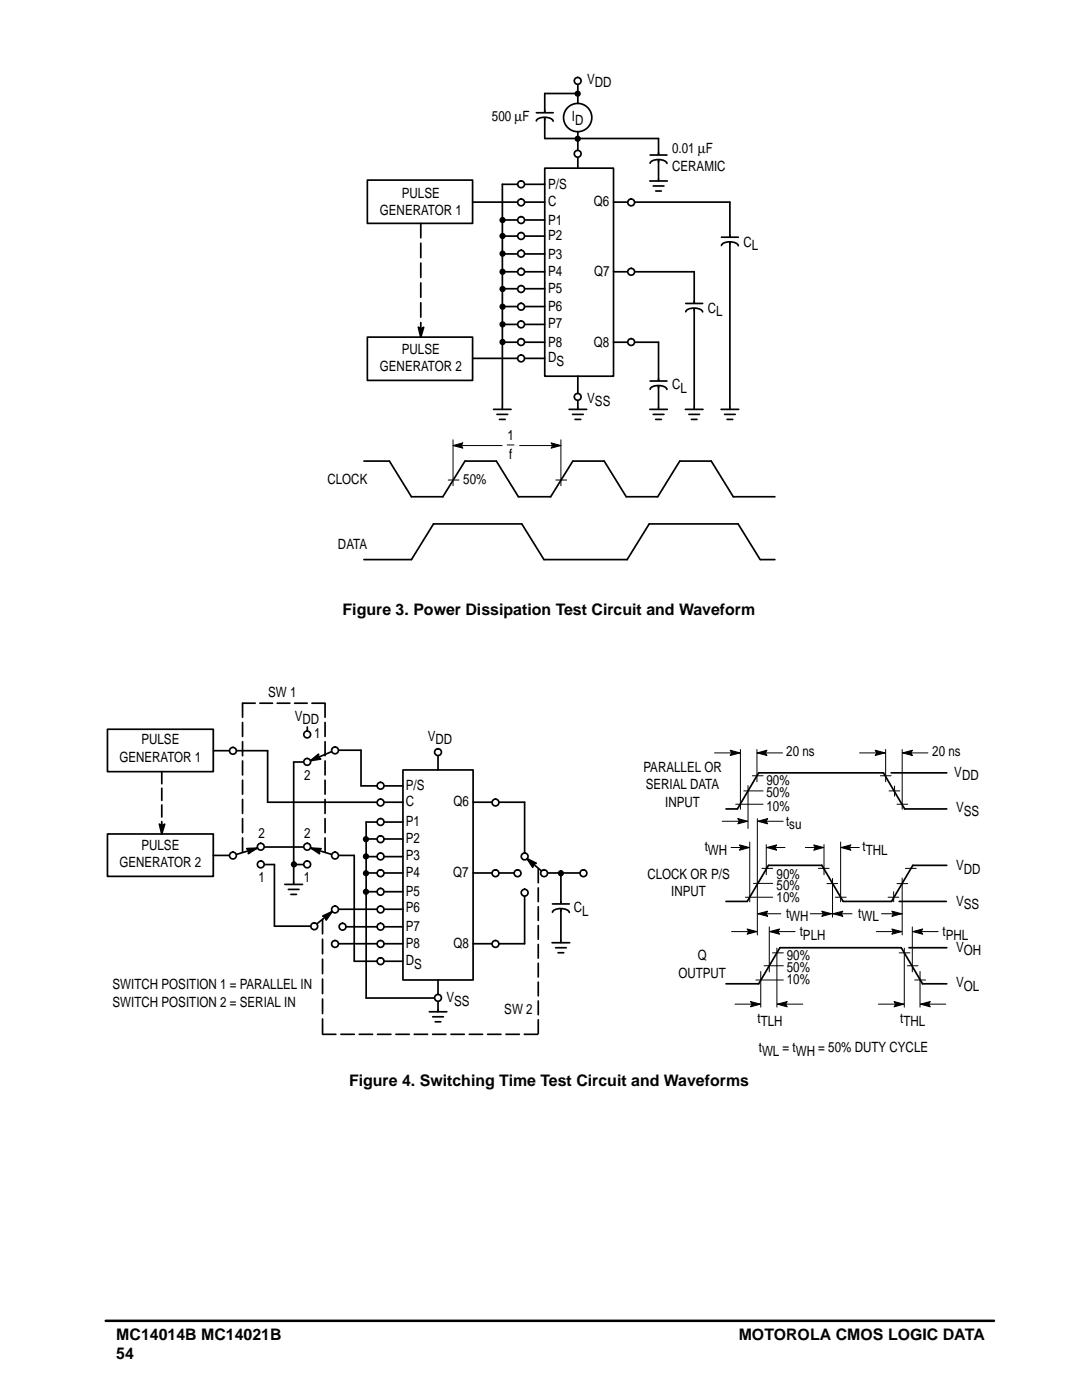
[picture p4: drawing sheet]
<svg xmlns="http://www.w3.org/2000/svg" width="216mm" height="279mm" viewBox="0 0 216 279" stroke-linecap="round" stroke-linejoin="round" font-family="sans-serif">
<path d="M21.1 263.6h177.2" fill="none" stroke="#000" stroke-width=".5"/>
<g fill="none" stroke="#000" stroke-width=".34">
<path d="M115.3 16.1v17.5M115.3 18.7h-6.6v8.9h22.7v8.2M73.3 35.9h21v8.7h-21zM108.7 33.6h13.7v41.5h-13.7zM108.7 36.8h-8.5v44.5M94.3 40.3h14.4M100.2 43.9h8.5M100.2 47.1h8.5M100.2 50.7h8.5M100.2 54.2h8.5M100.2 57.6h8.5M122.4 40.3h23.2v41"/>
<path d="M122.4 54.2h16.1v27.1M73.3 67.3h21v8.6h-21zM94.3 71.5h14.4M100.2 61.2h8.5M100.2 64.7h8.5M100.2 68.3h8.5M115.3 75.1v6.2M122.4 68.3h9v13M72.6 92h5.1M82.1 99.1h6.3M92.8 92h6.2M103.4 99.1h6.5"/>
<path d="M114.3 92h6.3M125 99.1h6.2M135.6 92h6.3M146.3 99.1h8.3M72.6 111.7h9.5M129.5 104.6h17.8M151.7 111.7h2.9"/>
</g>
<path d="M84 44.6v22.7" fill="none" stroke="#000" stroke-width=".34" stroke-dasharray="2.9 1.1"/>
<path d="M90.4 87.8v9.1M111.9 87.8v9.1" fill="none" stroke="#000" stroke-width=".2"/>
<circle cx="115.3" cy="23.5" r="2.82" fill="#fff"/>
<circle cx="115.3" cy="23.5" r="2.82" fill="none" stroke="#000" stroke-width=".34"/>
<circle cx="115.3" cy="16.1" r=".68" fill="#fff"/>
<g fill="none" stroke="#000" stroke-width=".34">
<path d="M108.7 22.1v1.8M129.7 36.1h3.5M130.3 37.1h2.2M130.8 38.1h1.2M131.4 35.8v.3M83.5 65.3l.5 .3 .5-.3-.5 2z"/>
<circle cx="115.3" cy="16.1" r=".68"/>
</g>
<g fill="#000" stroke="#000" stroke-width=".26">
<circle cx="115.3" cy="18.7" r=".49"/>
<circle cx="115.3" cy="27.7" r=".49"/>
</g>
<path d="M89.4 95.8h2.2M90.4 88.9h21.5M110 88.4l1.9 .5-1.9 .5 .3-.5z" fill="none" stroke="#000" stroke-width=".2"/>
<g fill="#000">
<path d="M83.5 65.3l.5 .3 .5-.3-.5 2z" fill-rule="evenodd"/>
<path d="M110 88.4l1.9 .5-1.9 .5 .3-.5z" fill-rule="evenodd"/>
</g>
<path d="M107.1 22.5h3.3v.9h-3.3z" fill-rule="evenodd" fill="#fff"/>
<path d="M107 24.1a2.08 2.08 0 0 1 2.7-.5l.6 .3 .1 .3M107 22.5h3.4" fill="none" stroke="#000" stroke-width=".34"/>
<circle cx="115.3" cy="30.7" r=".68" fill="#fff"/>
<g fill="none" stroke="#000" stroke-width=".34">
<path d="M131.4 30.5v1.8"/>
<circle cx="115.3" cy="30.7" r=".68"/>
</g>
<path d="M129.8 30.9h3.3v.9h-3.3z" fill-rule="evenodd" fill="#fff"/>
<path d="M129.7 32.6a2.08 2.08 0 0 1 2.7-.6l.6 .4 .1 .2M129.7 30.9h3.4" fill="none" stroke="#000" stroke-width=".34"/>
<circle cx="125.9" cy="40.4" r=".68" fill="#fff"/>
<circle cx="125.9" cy="40.4" r=".68" fill="none" stroke="#000" stroke-width=".34"/>
<circle cx="125.9" cy="54.2" r=".68" fill="#fff"/>
<circle cx="125.9" cy="54.2" r=".68" fill="none" stroke="#000" stroke-width=".34"/>
<circle cx="125.9" cy="68.3" r=".68" fill="#fff"/>
<g fill="none" stroke="#000" stroke-width=".34">
<path d="M131.4 75.6v1.8"/>
<circle cx="125.9" cy="68.3" r=".68"/>
</g>
<path d="M129.8 76h3.3v.9h-3.3z" fill-rule="evenodd" fill="#fff"/>
<path d="M129.7 77.7a2.08 2.08 0 0 1 2.7-.6l.6 .4 .1 .2M129.7 76h3.4M138.5 60.2v1.7" fill="none" stroke="#000" stroke-width=".34"/>
<path d="M136.9 60.6h3.3v.9h-3.3z" fill-rule="evenodd" fill="#fff"/>
<path d="M145.6 46.9v1.8M136.8 62.2a2.07 2.07 0 0 1 2.7-.6l.6 .4 .1 .2M136.8 60.6h3.4" fill="none" stroke="#000" stroke-width=".34"/>
<path d="M144 47.3h3.4v1h-3.4z" fill-rule="evenodd" fill="#fff"/>
<g fill="none" stroke="#000" stroke-width=".34">
<path d="M144 49a2.08 2.08 0 0 1 2.6-.6l.6 .4 .1 .2M144 47.3h3.3M98.5 81.7h3.5M99.2 82.7h2.1M99.7 83.7h1.1M100.2 81.3v.4M113.6 81.7h3.5M114.2 82.7h2.2M114.7 83.7h1.2M115.3 81.3v.4M129.7 81.7h3.5M130.3 82.7h2.2"/>
<path d="M130.8 83.7h1.2M131.4 81.3v.4M136.8 81.7h3.5M137.5 82.7h2.1M138 83.7h1.1M138.5 81.3v.4M143.9 81.7h3.5M144.6 82.7h2.1M145.1 83.7h1.1M145.6 81.3v.4"/>
</g>
<circle cx="104" cy="36.8" r=".68" fill="#fff"/>
<circle cx="104" cy="36.8" r=".68" fill="none" stroke="#000" stroke-width=".34"/>
<circle cx="104" cy="40.4" r=".68" fill="#fff"/>
<circle cx="104" cy="40.4" r=".68" fill="none" stroke="#000" stroke-width=".34"/>
<circle cx="104" cy="43.9" r=".68" fill="#fff"/>
<circle cx="104" cy="43.9" r=".68" fill="none" stroke="#000" stroke-width=".34"/>
<circle cx="104" cy="47.1" r=".68" fill="#fff"/>
<circle cx="104" cy="47.1" r=".68" fill="none" stroke="#000" stroke-width=".34"/>
<circle cx="104" cy="50.6" r=".68" fill="#fff"/>
<circle cx="104" cy="50.6" r=".68" fill="none" stroke="#000" stroke-width=".34"/>
<circle cx="104" cy="54.2" r=".68" fill="#fff"/>
<circle cx="104" cy="54.2" r=".68" fill="none" stroke="#000" stroke-width=".34"/>
<circle cx="104" cy="57.7" r=".68" fill="#fff"/>
<circle cx="104" cy="57.7" r=".68" fill="none" stroke="#000" stroke-width=".34"/>
<circle cx="104" cy="61.2" r=".68" fill="#fff"/>
<circle cx="104" cy="61.2" r=".68" fill="none" stroke="#000" stroke-width=".34"/>
<circle cx="104" cy="64.7" r=".68" fill="#fff"/>
<circle cx="104" cy="64.7" r=".68" fill="none" stroke="#000" stroke-width=".34"/>
<circle cx="104" cy="68.3" r=".68" fill="#fff"/>
<circle cx="104" cy="68.3" r=".68" fill="none" stroke="#000" stroke-width=".34"/>
<circle cx="104" cy="71.5" r=".68" fill="#fff"/>
<g fill="none" stroke="#000" stroke-width=".34">
<path d="M77.7 92l4.4 7.1M92.8 92l-4.4 7.1M99 92l4.4 7.1M114.3 92l-4.4 7.1M120.6 92l4.4 7.1M135.6 92l-4.4 7.1M141.9 92l4.4 7.1M129.5 104.6l-4.4 7.1h-16.6l-4.4-7.1h-17.6l-4.4 7.1M147.3 104.6l4.4 7.1"/>
<circle cx="104" cy="71.5" r=".68"/>
</g>
<g fill="#000" stroke="#000" stroke-width=".26">
<circle cx="100.3" cy="47.1" r=".49"/>
<circle cx="100.3" cy="50.6" r=".49"/>
<circle cx="100.3" cy="43.9" r=".49"/>
<circle cx="100.3" cy="57.7" r=".49"/>
<circle cx="100.3" cy="54.2" r=".49"/>
<circle cx="100.3" cy="68.3" r=".49"/>
<circle cx="100.3" cy="61.2" r=".49"/>
<circle cx="100.3" cy="64.7" r=".49"/>
</g>
<path d="M90.4 88.9l2-.5-.3 .5 .3 .5zM110.9 95.8h2.2" fill="none" stroke="#000" stroke-width=".2"/>
<path d="M90.4 88.9l2-.5-.3 .5 .3 .5z" fill-rule="evenodd" fill="#000"/>
<path d="M100.2 85.1h3.4v7.1h-3.4z" fill-rule="evenodd" fill="#fff"/>
<path d="M101.2 88.8h1.4" fill="none" stroke="#000" stroke-width=".2"/>
<circle cx="115.3" cy="79.2" r=".68" fill="#fff"/>
<g fill="none" stroke="#000" stroke-width=".34">
<path d="M21.4 145.5h21.2v8.5h-21.2zM42.6 149.8h10.8v10.3h27M61.1 152.1h-2.5v24M67.1 149.7h4.9v7.1h8.4M80.4 153.7h14v41.9h-14zM87.4 150.2v3.5M21.4 166.4h21.2v8.5h-21.2zM42.6 170.7h4.5M52.1 169h9.2M52.1 172.5h2.7v12.3h7.9M58.6 172.5h2.7M66.8 170.7h3.9v21"/>
<path d="M73.1 167.4h7.3M73.1 171h7.3M73.1 174.2h7.3M73.1 178h7.3M80.4 164.1h-7.3v35.1h14.3M94.4 160.1h10.3v10.9M94.4 174.2h8.8M104.7 178.2v10.1h-10.3M108.5 174.2h7.9M111.9 174.2v13.6M67.1 188.3h13.3M67.2 181.5h13.2"/>
<path d="M68.3 185h12.1M70.7 191.8h9.7M87.4 195.6v6"/>
<circle cx="115.3" cy="79.2" r=".68"/>
</g>
<path d="M32.3 154v12.4" fill="none" stroke="#000" stroke-width=".34" stroke-dasharray="2.4 .9"/>
<path d="M48.4 140.3v30M64.9 140.3v30" fill="none" stroke="#000" stroke-width=".34" stroke-dasharray="2.8 1"/>
<path d="M48.4 140.3h16.5" fill="none" stroke="#000" stroke-width=".34" stroke-dasharray="2.5 .9"/>
<path d="M107.4 173.4v33M64.4 206.4h43" fill="none" stroke="#000" stroke-width=".34" stroke-dasharray="2.7 1"/>
<path d="M64.4 183.5v22.9" fill="none" stroke="#000" stroke-width=".34" stroke-dasharray="2.9 1.1"/>
<circle cx="58.6" cy="172.5" r=".49" fill="#000" stroke="#000" stroke-width=".26"/>
<circle cx="46.5" cy="149.8" r=".68" fill="#fff"/>
<g fill="none" stroke="#000" stroke-width=".34">
<path d="M31.8 164.5l.5 .3 .6-.3-.6 1.9zM111.9 180v1.8"/>
<circle cx="46.5" cy="149.8" r=".68"/>
</g>
<path d="M31.8 164.5l.5 .3 .6-.3-.6 1.9z" fill-rule="evenodd" fill="#000"/>
<path d="M110.3 180.4h3.3v.9h-3.3z" fill-rule="evenodd" fill="#fff"/>
<path d="M52.1 169l-5.6 1.7M56.8 176.5h3.6M57.5 177.5h2.2M58 178.5h1.2M58.6 176.1v.4M110.2 182.1a2.08 2.08 0 0 1 2.7-.6l.6 .4 .1 .2M110.2 180.4h3.4" fill="none" stroke="#000" stroke-width=".34"/>
<circle cx="46.5" cy="170.7" r=".68" fill="#fff"/>
<g fill="none" stroke="#000" stroke-width=".34">
<path d="M49.2 169.4l2.1-.1-1.8 1.1 .2-.6z"/>
<circle cx="46.5" cy="170.7" r=".68"/>
</g>
<path d="M49.2 169.4l2.1-.1-1.8 1.1 .2-.6z" fill-rule="evenodd" fill="#000"/>
<circle cx="52" cy="172.5" r=".68" fill="#fff"/>
<circle cx="52" cy="172.5" r=".68" fill="none" stroke="#000" stroke-width=".34"/>
<circle cx="61.3" cy="172.5" r=".68" fill="#fff"/>
<circle cx="61.3" cy="172.5" r=".68" fill="none" stroke="#000" stroke-width=".34"/>
<circle cx="52" cy="169" r=".68" fill="#fff"/>
<g fill="none" stroke="#000" stroke-width=".34">
<path d="M61.3 169l5.5 1.7"/>
<circle cx="52" cy="169" r=".68"/>
</g>
<circle cx="61.3" cy="169" r=".68" fill="#fff"/>
<circle cx="61.3" cy="169" r=".68" fill="none" stroke="#000" stroke-width=".34"/>
<circle cx="66.9" cy="170.7" r=".68" fill="#fff"/>
<g fill="none" stroke="#000" stroke-width=".34">
<path d="M62.1 169.3l2 .1-.5 .4 .2 .6zM66.8 181.5l-4.1 3.3"/>
<circle cx="66.9" cy="170.7" r=".68"/>
</g>
<path d="M62.1 169.3l2 .1-.5 .4 .2 .6z" fill-rule="evenodd" fill="#000"/>
<circle cx="62.7" cy="184.9" r=".68" fill="#fff"/>
<g fill="none" stroke="#000" stroke-width=".34">
<path d="M64.4 182.8l1.8-.8-1.1 1.6-.1-.6z"/>
<circle cx="62.7" cy="184.9" r=".68"/>
</g>
<path d="M64.4 182.8l1.8-.8-1.1 1.6-.1-.6z" fill-rule="evenodd" fill="#000"/>
<circle cx="66.9" cy="181.5" r=".68" fill="#fff"/>
<g fill="none" stroke="#000" stroke-width=".34">
<path d="M66.8 149.7l-5.5 2.4"/>
<circle cx="66.9" cy="181.5" r=".68"/>
</g>
<circle cx="61.3" cy="152" r=".68" fill="#fff"/>
<circle cx="61.3" cy="152" r=".68" fill="none" stroke="#000" stroke-width=".34"/>
<circle cx="66.9" cy="149.8" r=".68" fill="#fff"/>
<g fill="none" stroke="#000" stroke-width=".34">
<path d="M62 151.8l1.6-1.3-.1 .6 .5 .4z"/>
<circle cx="66.9" cy="149.8" r=".68"/>
</g>
<path d="M62 151.8l1.6-1.3-.1 .6 .5 .4z" fill-rule="evenodd" fill="#000"/>
<circle cx="75.9" cy="164" r=".68" fill="#fff"/>
<circle cx="75.9" cy="164" r=".68" fill="none" stroke="#000" stroke-width=".34"/>
<circle cx="75.9" cy="160.2" r=".68" fill="#fff"/>
<circle cx="75.9" cy="160.2" r=".68" fill="none" stroke="#000" stroke-width=".34"/>
<circle cx="75.9" cy="156.8" r=".68" fill="#fff"/>
<circle cx="75.9" cy="156.8" r=".68" fill="none" stroke="#000" stroke-width=".34"/>
<circle cx="75.9" cy="174.3" r=".68" fill="#fff"/>
<circle cx="75.9" cy="174.3" r=".68" fill="none" stroke="#000" stroke-width=".34"/>
<circle cx="75.9" cy="170.9" r=".68" fill="#fff"/>
<circle cx="75.9" cy="170.9" r=".68" fill="none" stroke="#000" stroke-width=".34"/>
<circle cx="75.9" cy="167.5" r=".68" fill="#fff"/>
<circle cx="75.9" cy="167.5" r=".68" fill="none" stroke="#000" stroke-width=".34"/>
<circle cx="75.9" cy="178" r=".68" fill="#fff"/>
<circle cx="75.9" cy="178" r=".68" fill="none" stroke="#000" stroke-width=".34"/>
<circle cx="75.9" cy="188.4" r=".68" fill="#fff"/>
<circle cx="75.9" cy="188.4" r=".68" fill="none" stroke="#000" stroke-width=".34"/>
<circle cx="75.9" cy="184.9" r=".68" fill="#fff"/>
<circle cx="75.9" cy="184.9" r=".68" fill="none" stroke="#000" stroke-width=".34"/>
<circle cx="75.9" cy="181.5" r=".68" fill="#fff"/>
<circle cx="75.9" cy="181.5" r=".68" fill="none" stroke="#000" stroke-width=".34"/>
<circle cx="75.9" cy="191.8" r=".68" fill="#fff"/>
<circle cx="75.9" cy="191.8" r=".68" fill="none" stroke="#000" stroke-width=".34"/>
<circle cx="66.9" cy="188.4" r=".68" fill="#fff"/>
<circle cx="66.9" cy="188.4" r=".68" fill="none" stroke="#000" stroke-width=".34"/>
<circle cx="68.4" cy="184.9" r=".68" fill="#fff"/>
<circle cx="68.4" cy="184.9" r=".68" fill="none" stroke="#000" stroke-width=".34"/>
<g fill="#000" stroke="#000" stroke-width=".26">
<circle cx="73" cy="174.3" r=".49"/>
<circle cx="73" cy="178" r=".49"/>
<circle cx="73" cy="167.5" r=".49"/>
<circle cx="73" cy="170.9" r=".49"/>
</g>
<circle cx="87.4" cy="199.1" r=".68" fill="#fff"/>
<g fill="none" stroke="#000" stroke-width=".34">
<path d="M85.7 201.9h3.5M86.3 202.9h2.2M86.8 203.9h1.2M87.4 201.6v.3"/>
<circle cx="87.4" cy="199.1" r=".68"/>
</g>
<circle cx="98.9" cy="174.3" r=".68" fill="#fff"/>
<circle cx="98.9" cy="174.3" r=".68" fill="none" stroke="#000" stroke-width=".34"/>
<circle cx="98.9" cy="188.4" r=".68" fill="#fff"/>
<circle cx="98.9" cy="188.4" r=".68" fill="none" stroke="#000" stroke-width=".34"/>
<circle cx="98.9" cy="160.2" r=".68" fill="#fff"/>
<circle cx="98.9" cy="160.2" r=".68" fill="none" stroke="#000" stroke-width=".34"/>
<circle cx="87.4" cy="150.1" r=".68" fill="#fff"/>
<circle cx="87.4" cy="150.1" r=".68" fill="none" stroke="#000" stroke-width=".34"/>
<circle cx="103.3" cy="174.3" r=".68" fill="#fff"/>
<circle cx="103.3" cy="174.3" r=".68" fill="none" stroke="#000" stroke-width=".34"/>
<circle cx="104.7" cy="178.2" r=".68" fill="#fff"/>
<g fill="none" stroke="#000" stroke-width=".34">
<path d="M104.7 171l3.8 3.2"/>
<circle cx="104.7" cy="178.2" r=".68"/>
</g>
<circle cx="108.6" cy="174.3" r=".68" fill="#fff"/>
<circle cx="108.6" cy="174.3" r=".68" fill="none" stroke="#000" stroke-width=".34"/>
<circle cx="104.7" cy="170.9" r=".68" fill="#fff"/>
<g fill="none" stroke="#000" stroke-width=".34">
<path d="M105.2 171.4l1.8 .9-.6 .2-.1 .6z"/>
<circle cx="104.7" cy="170.9" r=".68"/>
</g>
<path d="M105.2 171.4l1.8 .9-.6 .2-.1 .6z" fill-rule="evenodd" fill="#000"/>
<circle cx="111.9" cy="174.3" r=".49" fill="#000" stroke="#000" stroke-width=".26"/>
<circle cx="116.4" cy="174.3" r=".68" fill="#fff"/>
<g fill="none" stroke="#000" stroke-width=".34">
<path d="M61.3 145.1v1.5M110.2 188.1h3.5M110.9 189.1h2.1M111.4 190.1h1.1M111.9 187.8v.3"/>
<circle cx="116.4" cy="174.3" r=".68"/>
</g>
<circle cx="61.3" cy="146.6" r=".68" fill="#fff"/>
<g fill="none" stroke="#000" stroke-width=".34">
<path d="M177.8 154.2h11.1M144.9 161.4h2.2l4.3-7.2h24.9l4.2 7.2h8.4M179.4 179.9h9.4M188.9 172.7h-6.8l-4.2 7.2h-9.7l-4.2-7.2h-10.7l-4.2 7.2h-4.2M144.9 196.3h6.5l4.2-7.2h24.2l4.3 7.2h4.8M181.4 189.1h7.5"/>
<circle cx="61.3" cy="146.6" r=".68"/>
</g>
<g fill="none" stroke="#000" stroke-width=".2">
<path d="M142.6 150.3h5.1M145.7 149.7l2 .6-2 .5 .3-.5zM147.7 149.6v11.9M148.4 157.8h3.9M149.3 156.8v8.5M150.1 154.8h2.2M151 149.6v6.4M151.1 150.3l1.9-.6-.3 .6 .3 .5zM151.1 150.3h5M171.5 150.3h5.1M174.6 149.7l2 .6-2 .5 .3-.5zM175.7 154.8h2.1"/>
<path d="M176.7 149.6v6.4M177.4 157.8h2.1M178.5 156.9v2M180 149.6v11.9M180.1 150.3l2-.6-.3 .6 .3 .5zM180.1 150.3h5.1M144.1 163.9h5.1M145.9 169.1h3.6M146.8 160.5h5.5M147.2 163.4l2 .5-2 .5 .3-.5zM147.6 168.6l1.9 .5-1.9 .6 .3-.6zM148.7 179.1h5.5"/>
<path d="M149.6 168v12M150.3 176.3h3.9M151.1 163.4v23.2M151.2 163.9l2-.5-.3 .5 .3 .5zM151.2 163.9h5.1M152 173.3h2.2M152.9 168.6v6M153 169.1l2-.5-.3 .5 .3 .6zM153 169.1h3.6M160.7 169.1h3.6M162.4 168.6l1.9 .5-1.9 .6 .3-.6zM163.3 173.3h2.1"/>
<path d="M164.4 168.6v6M165 176.3h2.1M166.1 175.3v7.7M166.7 179.1h2.1M167.7 168v12M167.8 169.1l2-.5-.3 .5 .3 .6zM167.8 169.1h3.7M177.2 179.1h2.1M178.3 178v2M179 160.5h2.1M179 176.3h2.1M180 175.2v11.4"/>
<path d="M180.7 173.3h2.1M146 185.9h5M149.1 185.4l1.9 .5-1.9 .5 .3-.5zM149.8 199.9l1.9 .5-1.9 .5 .3-.5zM150.8 195.6h5.5M151.2 182.4l2-.6-.3 .6 .3 .5zM151.2 182.4h13.8M151.8 193.9v7.1M152.5 192.7h3.8M153.5 185v9M153.6 185.9l1.9-.5-.3 .5 .3 .5zM153.6 185.9h5.1"/>
<path d="M154.1 190.2h2.2M155 189.2v11.8M164 181.8l2 .6-2 .5 .3-.5zM166.2 182.4l2-.6-.3 .6 .3 .5zM166.2 182.4h13.8M174.9 185.9h5M178 181.8l1.9 .6-1.9 .5 .3-.5zM178 185.4l1.9 .5-1.9 .5 .3-.5zM178.4 199.9l2 .5-2 .5 .3-.5zM179.4 190.2h2.2M180.4 189.2v11.8M181 192.7h2.2"/>
<path d="M182 185v9M182.1 185.9l2-.5-.3 .5 .3 .5zM182.1 185.9h5.1M182.5 195.6h2.2M183.6 193.9v7.1M146.7 200.4h5M155.1 200.4l2-.5-.3 .5 .3 .5zM155.1 200.4h5.1M175.3 200.4h5.1M183.7 200.4l1.9-.5-.3 .5 .3 .5zM183.7 200.4h5"/>
</g>
<g fill="#000">
<path d="M145.7 149.7l2 .6-2 .5 .3-.5z" fill-rule="evenodd"/>
<path d="M151.1 150.3l1.9-.6-.3 .6 .3 .5z" fill-rule="evenodd"/>
<path d="M174.6 149.7l2 .6-2 .5 .3-.5z" fill-rule="evenodd"/>
<path d="M180.1 150.3l2-.6-.3 .6 .3 .5z" fill-rule="evenodd"/>
<path d="M147.2 163.4l2 .5-2 .5 .3-.5z" fill-rule="evenodd"/>
<path d="M147.6 168.6l1.9 .5-1.9 .6 .3-.6z" fill-rule="evenodd"/>
<path d="M151.2 163.9l2-.5-.3 .5 .3 .5z" fill-rule="evenodd"/>
<path d="M153 169.1l2-.5-.3 .5 .3 .6z" fill-rule="evenodd"/>
<path d="M162.4 168.6l1.9 .5-1.9 .6 .3-.6z" fill-rule="evenodd"/>
<path d="M167.8 169.1l2-.5-.3 .5 .3 .6z" fill-rule="evenodd"/>
<path d="M149.1 185.4l1.9 .5-1.9 .5 .3-.5z" fill-rule="evenodd"/>
<path d="M151.2 182.4l2-.6-.3 .6 .3 .5z" fill-rule="evenodd"/>
<path d="M153.6 185.9l1.9-.5-.3 .5 .3 .5z" fill-rule="evenodd"/>
<path d="M164 181.8l2 .6-2 .5 .3-.5z" fill-rule="evenodd"/>
<path d="M166.2 182.4l2-.6-.3 .6 .3 .5z" fill-rule="evenodd"/>
<path d="M178 181.8l1.9 .6-1.9 .5 .3-.5z" fill-rule="evenodd"/>
<path d="M178 185.4l1.9 .5-1.9 .5 .3-.5z" fill-rule="evenodd"/>
<path d="M182.1 185.9l2-.5-.3 .5 .3 .5z" fill-rule="evenodd"/>
<path d="M149.8 199.9l1.9 .5-1.9 .5 .3-.5z" fill-rule="evenodd"/>
<path d="M155.1 200.4l2-.5-.3 .5 .3 .5z" fill-rule="evenodd"/>
<path d="M178.4 199.9l2 .5-2 .5 .3-.5z" fill-rule="evenodd"/>
<path d="M183.7 200.4l1.9-.5-.3 .5 .3 .5z" fill-rule="evenodd"/>
</g>
<g fill="#fff">
<path d="M155.9 180.3h5.7v3.8h-5.7z" fill-rule="evenodd"/>
<path d="M170.1 180.3h5.7v3.8h-5.7z" fill-rule="evenodd"/>
</g>
<g font-size="3.2">
<text x="68.4" y="122.7">Figure 3. Power Dissipation Test Circuit and Waveform</text>
<text x="69.6" y="216.7">Figure 4. Switching Time Test Circuit and Waveforms</text>
<text x="23.2" y="267.4">MC14014B MC14021B</text>
<text x="147.4" y="267.4">MOTOROLA CMOS LOGIC DATA</text>
<text x="23.2" y="271.2">54</text>
</g>
<g font-size="2.8">
<text x="117.2" y="16.7">VDD</text>
<text x="98.2" y="24.2">500 µF</text>
<text x="114.1" y="24.2">ID</text>
<text x="134.1" y="34.1">CERAMIC</text>
<text x="134.1" y="30.6">0.01 µF</text>
<text x="80.2" y="39.4">PULSE</text>
<text x="109.4" y="37.7">P/S</text>
<text x="109.4" y="41.1">C</text>
<text x="118.5" y="41.1">Q6</text>
<text x="75.8" y="42.9">GENERATOR 1</text>
<text x="109.4" y="47.9">P2</text>
<text x="109.4" y="44.8">P1</text>
<text x="109.4" y="51.6">P3</text>
<text x="148.4" y="49.2">CL</text>
<text x="109.4" y="58.4">P5</text>
<text x="109.4" y="55">P4</text>
<text x="118.5" y="55">Q7</text>
<text x="109.4" y="62.1">P6</text>
<text x="109.4" y="65.5">P7</text>
<text x="141.2" y="62.5">CL</text>
<text x="80.2" y="70.6">PULSE</text>
<text x="109.4" y="69.2">P8</text>
<text x="118.5" y="69.2">Q8</text>
<text x="75.8" y="74.1">GENERATOR 2</text>
<text x="109.4" y="72.3">DS</text>
<text x="134.1" y="77.7">CL</text>
<text x="117.2" y="80.4">VSS</text>
<text x="101.3" y="87.8">1</text>
<text x="101.6" y="91.6">f</text>
<text x="65.3" y="96.7">CLOCK</text>
<text x="92.4" y="96.7">50%</text>
<text x="67.4" y="109.6">DATA</text>
<text x="53.5" y="139.1">SW 1</text>
<text x="58.8" y="143.8">VDD</text>
<text x="28.2" y="148.6">PULSE</text>
<text x="62.7" y="147.2">1</text>
<text x="85.4" y="147.9">VDD</text>
<text x="23.8" y="152.1">GENERATOR 1</text>
<text x="60.7" y="155.7">2</text>
<text x="128.4" y="154">PARALLEL OR</text>
<text x="156.9" y="150.9">20 ns</text>
<text x="186" y="150.9">20 ns</text>
<text x="190.4" y="155">VDD</text>
<text x="81" y="157.7">P/S</text>
<text x="81" y="160.8">C</text>
<text x="90.5" y="160.8">Q6</text>
<text x="128.8" y="157.5">SERIAL DATA</text>
<text x="132.7" y="161">INPUT</text>
<text x="152.9" y="156.7">90%</text>
<text x="152.9" y="159.1">50%</text>
<text x="152.9" y="161.8">10%</text>
<text x="51.6" y="167.2">2</text>
<text x="60.7" y="167.2">2</text>
<text x="81" y="164.8">P1</text>
<text x="156.8" y="164.8">tsu</text>
<text x="190.8" y="162.1">VSS</text>
<text x="23.8" y="173.1">GENERATOR 2</text>
<text x="28.2" y="169.6">PULSE</text>
<text x="81" y="171.6">P3</text>
<text x="81" y="168.2">P2</text>
<text x="140.6" y="169.9">tWH</text>
<text x="172.1" y="169.9">tTHL</text>
<text x="190.8" y="173.6">VDD</text>
<text x="51.6" y="176">1</text>
<text x="60.6" y="176">1</text>
<text x="81" y="178.7">P5</text>
<text x="81" y="175">P4</text>
<text x="90.4" y="175">Q7</text>
<text x="129.2" y="175.3">CLOCK OR P/S</text>
<text x="133.9" y="178.9">INPUT</text>
<text x="155" y="175.3">90%</text>
<text x="155" y="177.7">50%</text>
<text x="81" y="182.1">P6</text>
<text x="81" y="185.8">P7</text>
<text x="114.5" y="182.1">CL</text>
<text x="155" y="180.1">10%</text>
<text x="156.8" y="183.1">tWH</text>
<text x="171.3" y="183.1">tWL</text>
<text x="190.8" y="180.8">VSS</text>
<text x="81" y="189.2">P8</text>
<text x="90.5" y="189.2">Q8</text>
<text x="139.2" y="191.6">Q</text>
<text x="157" y="191.6">90%</text>
<text x="159.6" y="186.9">tPLH</text>
<text x="188.1" y="186.9">tPHL</text>
<text x="190.8" y="189.9">VOH</text>
<text x="22.5" y="197.5">SWITCH POSITION 1 = PARALLEL IN</text>
<text x="81" y="192.6">DS</text>
<text x="135.4" y="195.1">OUTPUT</text>
<text x="157" y="194">50%</text>
<text x="157" y="196.3">10%</text>
<text x="190.8" y="197">VOL</text>
<text x="22.5" y="201">SWITCH POSITION 2 = SERIAL IN</text>
<text x="89.1" y="200.1">VSS</text>
<text x="100.6" y="202.4">SW 2</text>
<text x="151.2" y="204.1">tTLH</text>
<text x="151.4" y="210">tWL = tWH = 50% DUTY CYCLE</text>
<text x="179.6" y="204.1">tTHL</text>
</g>
</svg>
